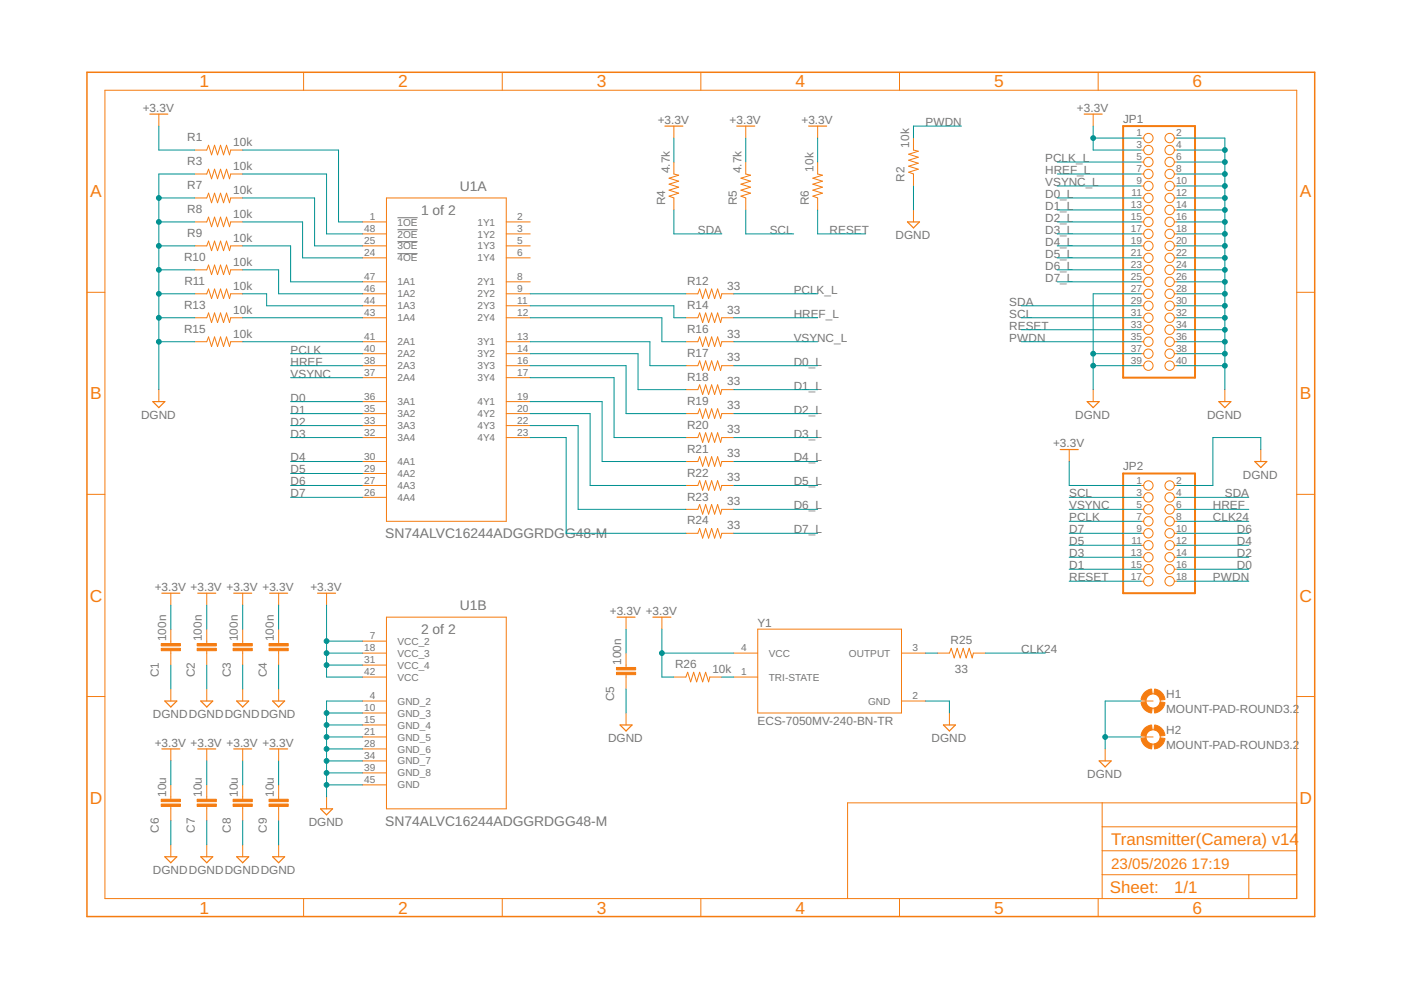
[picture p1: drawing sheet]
<svg xmlns="http://www.w3.org/2000/svg" width="297mm" height="210mm" viewBox="0 0 297 210" stroke-linecap="round" stroke-linejoin="round" font-family="sans-serif">
<path d="M84.3 46.2h4.2M84.3 48.7h4.2M84.3 51.2h4.2M84.3 53.8h4.2" fill="none" stroke="#757575" stroke-width=".21"/>
<g fill="none" stroke="#f57c10" stroke-width=".25">
<path d="M31.8 24.2h3.8M141 26.7h3.8M156.2 26.7h3.8M171.4 26.7h3.9M229.9 24.2h3.8M192.4 47.1h2.5l-1.2 1.2zM32.4 85.2h2.5l-1.2 1.2zM224.8 95.3h3.8M230.5 85.2h2.5l-1.2 1.2zM258.4 85.2h2.6l-1.3 1.2zM266 97.9h2.6l-1.3 1.2zM34.3 125.8h3.8"/>
<path d="M41.9 125.8h3.8M49.6 125.8h3.8M57.2 125.8h3.8M67.3 125.8h3.8M130.8 130.9h3.8M138.4 130.9h3.8M34.3 158.8h3.8M34.9 148.6h2.6l-1.3 1.3zM41.9 158.8h3.8M42.6 148.6h2.5l-1.3 1.3zM49.6 158.8h3.8M50.2 148.6h2.5l-1.2 1.3z"/>
<path d="M57.2 158.8h3.8M57.8 148.6h2.5l-1.2 1.3zM131.5 153.7h2.5l-1.3 1.3zM200 153.7h2.6l-1.3 1.3zM68 171.5h2.5l-1.3 1.3zM233 161.3h2.6l-1.3 1.3zM34.9 181.7h2.6l-1.3 1.2zM42.6 181.7h2.5l-1.3 1.2zM50.2 181.7h2.5l-1.2 1.2zM57.8 181.7h2.5l-1.2 1.2z"/>
</g>
<g fill="none" stroke="#f57c10" stroke-width=".21">
<path d="M22.2 19.1h252.7v171.4h-252.7zM64.4 15.3v3.8M106.5 15.3v3.8M148.6 15.3v3.8M190.7 15.3v3.8M232.8 15.3v3.8M33.7 24.2v2.5M41.3 36.9h2.5l.4-1 .7 2 .6-2 .6 2 .7-2 .6 2 .6-2 .7 2 .2-1h2.6M41.3 31.8h2.5l.4-1 .7 2 .6-2 .6 2 .7-2 .6 2 .6-2 .7 2 .2-1h2.6M142.9 34.4v2.5l1 .2-2 .7 2 .6-2 .7 2 .6-2 .6 2 .7-2 .6 1 .4v2.5M142.9 26.7v2.6M158.1 34.4v2.5l1 .2-2 .7 2 .6-2 .7 2 .6-2 .6 2 .7-2 .6 1 .4v2.5"/>
<path d="M158.1 26.7v2.6M173.4 34.4v2.5l1 .2-2.1 .7 2.1 .6-2.1 .7 2.1 .6-2.1 .6 2.1 .7-2.1 .6 1.1 .4v2.5M173.4 26.7v2.6M193.7 29.3v2.5l1 .3-2 .6 2 .6-2 .7 2 .6-2 .6 2 .7-2 .6 1 .4v2.5M231.8 24.2v2.5M241.9 36.9h.6M241.9 31.8h.6M241.9 29.3h.6M241.9 34.4h.6M241.9 39.4h.6M249 36.9h.6M249 31.8h.6"/>
<path d="M249 29.3h.6M249 34.4h.6M249 39.4h.6M41.3 42h2.5l.4-1 .7 2 .6-2 .6 2 .7-2 .6 2 .6-2 .7 2 .2-1h2.6M41.3 47.1h2.5l.4-1.1 .7 2.1 .6-2.1 .6 2.1 .7-2.1 .6 2.1 .6-2.1 .7 2.1 .2-1h2.6M41.3 52.1h2.5l.4-1 .7 2 .6-2 .6 2 .7-2 .6 2 .6-2 .7 2 .2-1h2.6M41.3 57.2h2.5l.4-1 .7 2 .6-2 .6 2 .7-2 .6 2 .6-2 .7 2 .2-1h2.6M76.9 47.1h5M76.9 52.1h5M76.9 49.6h5M76.9 54.7h5M76.9 59.8h5"/>
<path d="M81.9 42h25.4v68.5h-25.4zM107.3 47.1h5.1M107.3 52.1h5.1M107.3 49.6h5.1M107.3 54.7h5.1M107.3 59.8h5.1M193.7 44.5v2.6M241.9 42h.6M241.9 47.1h.6M241.9 52.1h.6M241.9 57.2h.6M241.9 49.6h.6"/>
<path d="M241.9 54.7h.6M241.9 59.8h.6M241.9 44.5h.6M249 42h.6M249 47.1h.6M249 52.1h.6M249 57.2h.6M249 49.6h.6M249 54.7h.6M249 59.8h.6M249 44.5h.6M18.4 62h3.8"/>
<path d="M41.3 62.3h2.5l.4-1 .7 2 .6-2 .6 2 .7-2 .6 2 .6-2 .7 2 .2-1h2.6M41.3 67.4h2.5l.4-1 .7 2 .6-2 .6 2 .7-2 .6 2 .6-2 .7 2 .2-1h2.6M41.3 72.5h2.5l.4-1.1 .7 2.1 .6-2.1 .6 2.1 .7-2.1 .6 2.1 .6-2.1 .7 2.1 .2-1h2.6M76.9 62.3h5M76.9 67.4h5M76.9 64.8h5M76.9 72.5h5M76.9 75h5M76.9 77.5h5M107.3 62.3h5.1M107.3 67.4h5.1M107.3 64.8h5.1"/>
<path d="M107.3 72.5h5.1M107.3 75h5.1M107.3 77.5h5.1M145.4 62.3h2.6l.3-1 .7 2 .6-2 .6 2 .7-2 .6 2 .6-2 .7 2 .2-1h2.6M145.4 67.4h2.6l.3-1 .7 2 .6-2 .6 2 .7-2 .6 2 .6-2 .7 2 .2-1h2.6M145.4 72.5h2.6l.3-1.1 .7 2.1 .6-2.1 .6 2.1 .7-2.1 .6 2.1 .6-2.1 .7 2.1 .2-1h2.6M145.4 77.5h2.6l.3-1 .7 2 .6-2 .6 2 .7-2 .6 2 .6-2 .7 2 .2-1h2.6M241.9 62.3h.6M241.9 67.4h.6M241.9 64.8h.6M241.9 72.5h.6M241.9 75h.6"/>
<path d="M241.9 77.5h.6M241.9 69.9h.6M249 62.3h.6M249 67.4h.6M249 64.8h.6M249 72.5h.6M249 75h.6M249 77.5h.6M249 69.9h.6M274.9 62h3.8M33.7 82.6v2.6M76.9 80.1h5"/>
<path d="M76.9 85.2h5M76.9 87.7h5M76.9 90.2h5M76.9 92.8h5M76.9 97.9h5M107.3 80.1h5.1M107.3 85.2h5.1M107.3 87.7h5.1M107.3 90.2h5.1M107.3 92.8h5.1M145.4 87.7h2.6l.3-1 .7 2 .6-2 .6 2 .7-2 .6 2 .6-2 .7 2 .2-1h2.6M145.4 92.8h2.6l.3-1 .7 2 .6-2 .6 2 .7-2 .6 2 .6-2 .7 2 .2-1h2.6"/>
<path d="M145.4 97.9h2.6l.3-1.1 .7 2.1 .6-2.1 .6 2.1 .7-2.1 .6 2.1 .6-2.1 .7 2.1 .2-1h2.6M145.4 82.6h2.6l.3-1 .7 2 .6-2 .6 2 .7-2 .6 2 .6-2 .7 2 .2-1h2.6M226.7 95.3v2.6M231.8 82.6v2.6M259.7 82.6v2.6M267.3 95.3v2.6M18.4 104.8h3.8M76.9 100.4h5M76.9 102.9h5M76.9 105.5h5M145.4 102.9h2.6l.3-1 .7 2 .6-2 .6 2 .7-2 .6 2 .6-2 .7 2 .2-1h2.6M145.4 108h2.6l.3-1 .7 2 .6-2 .6 2 .7-2 .6 2 .6-2 .7 2 .2-1h2.6"/>
<path d="M145.4 113.1h2.6l.3-1 .7 2 .6-2 .6 2 .7-2 .6 2 .6-2 .7 2 .2-1h2.6M241.9 102.9h.6M241.9 105.5h.6M241.9 110.5h.6M241.9 108h.6M241.9 113.1h.6M241.9 115.6h.6M241.9 118.2h.6M249 102.9h.6M249 105.5h.6M249 110.5h.6M249 108h.6"/>
<path d="M249 113.1h.6M249 115.6h.6M249 118.2h.6M274.9 104.8h3.8M36.2 125.8v2.5M36.2 133.4v3M36.2 138v3M43.8 125.8v2.5M43.8 133.4v3M43.8 138v3M51.5 125.8v2.5M51.5 133.4v3"/>
<path d="M51.5 138v3M59.1 125.8v2.5M59.1 133.4v3M59.1 138v3M69.2 125.8v2.5M76.9 135.9h5M76.9 138.5h5M81.9 130.9h25.4v40.6h-25.4zM132.7 130.9v2.5M132.7 138.5v3M140.3 130.9v2.5M155.6 138.5h5.1"/>
<path d="M160.7 133.4h30.4v17.8h-30.4zM191.1 138.5h5.1M198.8 138.5h2.5l.4-1 .6 2 .6-2 .7 2 .6-2 .7 2 .6-2 .6 2 .3-1h2.5M241.9 120.7h.6M241.9 123.2h.6M249 120.7h.6M249 123.2h.6M18.4 147.7h3.8M36.2 146.1v2.5M36.2 158.8v2.5M43.8 146.1v2.5M43.8 158.8v2.5"/>
<path d="M51.5 146.1v2.5M51.5 158.8v2.5M59.1 146.1v2.5M59.1 158.8v2.5M76.9 141h5M76.9 143.6h5M76.9 148.6h5M76.9 151.2h5M76.9 153.7h5M76.9 156.3h5M76.9 158.8h5M132.7 143v3.1"/>
<path d="M132.7 151.2v2.5M142.9 143.6h2.5l.4-1.1 .6 2.1 .7-2.1 .6 2.1 .6-2.1 .7 2.1 .6-2.1 .6 2.1 .3-1h2.5M155.6 143.6h5.1M191.1 148.6h5.1M201.3 151.2v2.5M234.3 158.8v2.5M241.9 148.6h2.6M241.9 156.3h2.6M274.9 147.7h3.8M36.2 166.4v3.1M36.2 171v3M36.2 179.1v2.6"/>
<path d="M43.8 166.4v3.1M43.8 171v3M43.8 179.1v2.6M51.5 166.4v3.1M51.5 171v3M51.5 179.1v2.6M59.1 166.4v3.1M59.1 171v3M59.1 179.1v2.6M69.2 169v2.5M76.9 161.3h5M76.9 163.9h5"/>
<path d="M76.9 166.4h5M233.7 170.2v20.3M233.7 175.3h41.2M274.9 170.2h-95.2v20.3M64.4 190.5v3.8M106.5 190.5v3.8M148.6 190.5v3.8M190.7 190.5v3.8M232.8 190.5v3.8M233.7 185.5h41.2M233.7 180.4h41.2M264.8 185.5v5"/>
<circle cx="243.5" cy="34.4" r=".99"/>
<circle cx="243.5" cy="36.9" r=".99"/>
<circle cx="243.5" cy="39.4" r=".99"/>
<circle cx="243.5" cy="31.8" r=".99"/>
<circle cx="243.5" cy="29.3" r=".99"/>
<circle cx="248" cy="29.3" r=".99"/>
<circle cx="248" cy="34.4" r=".99"/>
<circle cx="248" cy="36.9" r=".99"/>
<circle cx="248" cy="39.4" r=".99"/>
<circle cx="248" cy="31.8" r=".99"/>
<circle cx="243.5" cy="42" r=".99"/>
<circle cx="243.5" cy="52.1" r=".99"/>
<circle cx="243.5" cy="44.5" r=".99"/>
<circle cx="243.5" cy="47.1" r=".99"/>
<circle cx="243.5" cy="49.6" r=".99"/>
<circle cx="243.5" cy="57.2" r=".99"/>
<circle cx="243.5" cy="59.8" r=".99"/>
<circle cx="243.5" cy="54.7" r=".99"/>
<circle cx="248" cy="42" r=".99"/>
<circle cx="248" cy="49.6" r=".99"/>
<circle cx="248" cy="57.2" r=".99"/>
<circle cx="248" cy="52.1" r=".99"/>
<circle cx="248" cy="54.7" r=".99"/>
<circle cx="248" cy="59.8" r=".99"/>
<circle cx="248" cy="44.5" r=".99"/>
<circle cx="248" cy="47.1" r=".99"/>
<circle cx="243.5" cy="62.3" r=".99"/>
<circle cx="243.5" cy="64.8" r=".99"/>
<circle cx="243.5" cy="67.4" r=".99"/>
<circle cx="243.5" cy="72.5" r=".99"/>
<circle cx="243.5" cy="77.5" r=".99"/>
<circle cx="243.5" cy="69.9" r=".99"/>
<circle cx="243.5" cy="75" r=".99"/>
<circle cx="248" cy="69.9" r=".99"/>
<circle cx="248" cy="77.5" r=".99"/>
<circle cx="248" cy="62.3" r=".99"/>
<circle cx="248" cy="64.8" r=".99"/>
<circle cx="248" cy="67.4" r=".99"/>
<circle cx="248" cy="75" r=".99"/>
<circle cx="248" cy="72.5" r=".99"/>
<circle cx="243.5" cy="118.2" r=".99"/>
<circle cx="243.5" cy="105.5" r=".99"/>
<circle cx="243.5" cy="110.5" r=".99"/>
<circle cx="243.5" cy="113.1" r=".99"/>
<circle cx="243.5" cy="102.9" r=".99"/>
<circle cx="243.5" cy="108" r=".99"/>
<circle cx="243.5" cy="115.6" r=".99"/>
<circle cx="248" cy="102.9" r=".99"/>
<circle cx="248" cy="105.5" r=".99"/>
<circle cx="248" cy="108" r=".99"/>
<circle cx="248" cy="110.5" r=".99"/>
<circle cx="248" cy="113.1" r=".99"/>
<circle cx="248" cy="115.6" r=".99"/>
<circle cx="248" cy="118.2" r=".99"/>
<circle cx="243.5" cy="120.7" r=".99"/>
<circle cx="243.5" cy="123.2" r=".99"/>
<circle cx="248" cy="123.2" r=".99"/>
<circle cx="248" cy="120.7" r=".99"/>
<circle cx="244.5" cy="156.3" r="1.52"/>
<circle cx="244.5" cy="148.6" r="1.52"/>
</g>
<path d="M18.4 15.3h260.3v179h-260.3z" fill="none" stroke="#f57c10" stroke-width=".32"/>
<g fill="#f57c10" stroke="#f57c10" stroke-width=".21">
<path d="M34.2 137.5h4v.5h-4z"/>
<path d="M34.2 136.4h4v.5h-4z"/>
<path d="M41.8 137.5h4.1v.5h-4.1z"/>
<path d="M41.8 136.4h4.1v.5h-4.1z"/>
<path d="M49.4 137.5h4.1v.5h-4.1z"/>
<path d="M49.4 136.4h4.1v.5h-4.1z"/>
<path d="M57 137.5h4.1v.5h-4.1z"/>
<path d="M57 136.4h4.1v.5h-4.1z"/>
<path d="M34.2 170.5h4v.5h-4z"/>
<path d="M34.2 169.5h4v.5h-4z"/>
<path d="M41.8 170.5h4.1v.5h-4.1z"/>
<path d="M41.8 169.5h4.1v.5h-4.1z"/>
<path d="M49.4 170.5h4.1v.5h-4.1z"/>
<path d="M49.4 169.5h4.1v.5h-4.1z"/>
<path d="M57 170.5h4.1v.5h-4.1z"/>
<path d="M57 169.5h4.1v.5h-4.1z"/>
<path d="M130.7 142.5h4.1v.5h-4.1z"/>
<path d="M130.7 141.5h4.1v.5h-4.1z"/>
</g>
<path d="M238.1 26.7h15.3v53.4h-15.3zM238.1 100.4h15.3v25.4h-15.3z" fill="none" stroke="#f57c10" stroke-width=".42"/>
<g fill="#f57c10" stroke="#f57c10" stroke-width=".21">
<path d="M244.8 146.1a2.54 2.54 0 0 1 2.2 2.2l-1 .1-.4-.8-.9-.5z" fill-rule="evenodd"/>
<path d="M242.5 147l.7-.6 1-.3 .1 1-.9 .5-.5 .8-1-.1z" fill-rule="evenodd"/>
<path d="M241.9 148.9l1-.1 .5 .9 .9 .5-.1 1a2.53 2.53 0 0 1-2.3-2.3z" fill-rule="evenodd"/>
<path d="M244.7 150.2l.9-.5 .4-.9 1 .1a2.53 2.53 0 0 1-2.2 2.3z" fill-rule="evenodd"/>
<path d="M244.8 153.7a2.48 2.48 0 0 1 2.2 2.2l-1 .2-.2-.7a1.4 1.4 0 0 0-1.1-.7z" fill-rule="evenodd"/>
<path d="M242.8 154.3l1.4-.6 .1 1-.9 .5-.5 .9-1-.2 .4-1z" fill-rule="evenodd"/>
<path d="M241.9 156.6l1-.2 .5 .9 .9 .5-.1 1a2.53 2.53 0 0 1-2.3-2.2z" fill-rule="evenodd"/>
<path d="M244.7 157.8l.9-.5 .4-.9 1 .2a2.53 2.53 0 0 1-2.2 2.2z" fill-rule="evenodd"/>
</g>
<g fill="none" stroke="#009292" stroke-width=".21">
<path d="M33.7 26.7v5.1h7.6M41.3 36.9h-7.6v45.7M51.5 36.9h17.7v12.7h7.7M51.5 31.8h20.3v15.3h5.1M142.9 29.3v5.1M158.1 29.3v5.1M173.4 29.3v5.1M193.7 39.4v5.1M203.8 26.7h-10.1v2.6M224.2 36.9h17.7M224.2 34.4h17.7M224.2 39.4h17.7"/>
<path d="M231.8 26.7v5.1h10.1M231.8 29.3h10.1M249.6 31.8h10.1M249.6 29.3h10.1v53.3M249.6 36.9h10.1M249.6 34.4h10.1M249.6 39.4h10.1M33.7 47.1h7.6M33.7 52.1h7.6M33.7 57.2h7.6M33.7 42h7.6M51.5 57.2h7.6v5.1h17.8"/>
<path d="M51.5 47.1h12.7v7.6h12.7M51.5 52.1h10.1v7.7h15.3M51.5 42h15.2v10.1h10.2M142.9 44.5v5.1h10.1M158.1 44.5v5.1h10.2M173.4 44.5v5.1h10.1M224.2 47.1h17.7M224.2 52.1h17.7M224.2 57.2h17.7M224.2 42h17.7M224.2 44.5h17.7M224.2 49.6h17.7"/>
<path d="M224.2 54.7h17.7M224.2 59.8h17.7M249.6 47.1h10.1M249.6 52.1h10.1M249.6 57.2h10.1M249.6 42h10.1M249.6 44.5h10.1M249.6 49.6h10.1M249.6 54.7h10.1M249.6 59.8h10.1M33.7 62.3h7.6M33.7 67.4h7.6"/>
<path d="M33.7 72.5h7.6M51.5 62.3h5v2.5h20.4M51.5 67.4h25.4M51.5 72.5h25.4M61.6 75h15.3M61.6 77.5h15.3M112.4 77.5h20.3v10.2h12.7M112.4 67.4h27.9v5.1h5.1M112.4 64.8h30.5v2.6h2.5M112.4 62.3h33M112.4 72.5h25.4v5h7.6M112.4 75h22.9v7.6h10.1"/>
<path d="M155.6 62.3h17.8M155.6 67.4h17.8M155.6 72.5h17.8M155.6 77.5h17.8M216.5 67.4h25.4M216.5 72.5h25.4M216.5 64.8h25.4M216.5 69.9h25.4M231.8 75h10.1M231.8 77.5h10.1M241.9 62.3h-10.1v20.3M249.6 62.3h10.1"/>
<path d="M249.6 67.4h10.1M249.6 72.5h10.1M249.6 75h10.1M249.6 77.5h10.1M249.6 64.8h10.1M249.6 69.9h10.1M61.6 92.8h15.3M61.6 85.2h15.3M61.6 87.7h15.3M61.6 90.2h15.3M61.6 97.9h15.3M61.6 80.1h15.3"/>
<path d="M112.4 87.7h12.7v15.2h20.3M112.4 92.8h7.6v20.3h25.4M112.4 80.1h17.8v12.7h15.2M112.4 85.2h15.3v12.7h17.7M112.4 90.2h10.2v17.8h22.8M155.6 92.8h17.8M155.6 87.7h17.8M155.6 97.9h17.8M155.6 82.6h17.8M226.7 97.9v5h15.2M267.3 95.3v-2.5h-10.1v10.1h-7.6M61.6 102.9h15.3"/>
<path d="M61.6 100.4h15.3M61.6 105.5h15.3M155.6 102.9h17.8M155.6 113.1h17.8M155.6 108h17.8M226.7 118.2h15.2M226.7 115.6h15.2M226.7 113.1h15.2M226.7 105.5h15.2M226.7 110.5h15.2M226.7 108h15.2M249.6 118.2h15.2"/>
<path d="M249.6 115.6h15.2M249.6 113.1h15.2M249.6 105.5h15.2M249.6 110.5h15.2M249.6 108h15.2M36.2 128.3v5.1M43.8 128.3v5.1M51.5 128.3v5.1M59.1 128.3v5.1M69.2 128.3v15.3h7.7M69.2 138.5h7.7M69.2 135.9h7.7"/>
<path d="M132.7 133.4v5.1M140.3 133.4v10.2h2.6M140.3 138.5h15.3M196.2 138.5h2.6M208.9 138.5h12.7M226.7 120.7h15.2M226.7 123.2h15.2M249.6 120.7h15.2M249.6 123.2h15.2M36.2 141v5.1M43.8 141v5.1M51.5 141v5.1"/>
<path d="M59.1 141v5.1M69.2 141h7.7M69.2 151.2h7.7M69.2 153.7h7.7M69.2 156.3h7.7M69.2 158.8h7.7M76.9 148.6h-7.7v20.4M132.7 146.1v5.1M153 143.6h2.6M196.2 148.6h5.1v2.6M234.3 156.3h7.6M241.9 148.6h-7.6v10.2"/>
<path d="M36.2 161.3v5.1M36.2 174v5.1M43.8 161.3v5.1M43.8 174v5.1M51.5 161.3v5.1M51.5 174v5.1M59.1 161.3v5.1M59.1 174v5.1M69.2 166.4h7.7M69.2 161.3h7.7M69.2 163.9h7.7"/>
</g>
<g fill="#009292" stroke="#009292" stroke-width=".21">
<circle cx="69.2" cy="141" r=".51"/>
<circle cx="69.2" cy="138.5" r=".51"/>
<circle cx="69.2" cy="135.9" r=".51"/>
<circle cx="140.3" cy="138.5" r=".51"/>
<circle cx="231.8" cy="29.3" r=".51"/>
<circle cx="69.2" cy="166.4" r=".51"/>
<circle cx="69.2" cy="151.2" r=".51"/>
<circle cx="69.2" cy="153.7" r=".51"/>
<circle cx="69.2" cy="156.3" r=".51"/>
<circle cx="69.2" cy="158.8" r=".51"/>
<circle cx="69.2" cy="161.3" r=".51"/>
<circle cx="69.2" cy="163.9" r=".51"/>
<circle cx="33.7" cy="47.1" r=".51"/>
<circle cx="33.7" cy="52.1" r=".51"/>
<circle cx="33.7" cy="57.2" r=".51"/>
<circle cx="33.7" cy="62.3" r=".51"/>
<circle cx="33.7" cy="67.4" r=".51"/>
<circle cx="33.7" cy="42" r=".51"/>
<circle cx="33.7" cy="72.5" r=".51"/>
<circle cx="231.8" cy="77.5" r=".51"/>
<circle cx="231.8" cy="75" r=".51"/>
<circle cx="259.7" cy="31.8" r=".51"/>
<circle cx="259.7" cy="34.4" r=".51"/>
<circle cx="259.7" cy="36.9" r=".51"/>
<circle cx="259.7" cy="39.4" r=".51"/>
<circle cx="259.7" cy="42" r=".51"/>
<circle cx="259.7" cy="44.5" r=".51"/>
<circle cx="259.7" cy="47.1" r=".51"/>
<circle cx="259.7" cy="49.6" r=".51"/>
<circle cx="259.7" cy="52.1" r=".51"/>
<circle cx="259.7" cy="54.7" r=".51"/>
<circle cx="259.7" cy="57.2" r=".51"/>
<circle cx="259.7" cy="59.8" r=".51"/>
<circle cx="259.7" cy="62.3" r=".51"/>
<circle cx="259.7" cy="64.8" r=".51"/>
<circle cx="259.7" cy="67.4" r=".51"/>
<circle cx="259.7" cy="69.9" r=".51"/>
<circle cx="259.7" cy="72.5" r=".51"/>
<circle cx="259.7" cy="75" r=".51"/>
<circle cx="259.7" cy="77.5" r=".51"/>
<circle cx="234.3" cy="156.3" r=".51"/>
</g>
<g font-size="3.7" fill="#f57c10">
<text x="42.3" y="18.5">1</text>
<text x="84.4" y="18.5">2</text>
<text x="126.5" y="18.5">3</text>
<text x="168.6" y="18.5">4</text>
<text x="210.8" y="18.5">5</text>
<text x="252.9" y="18.5">6</text>
<text x="19.1" y="41.8">A</text>
<text x="275.6" y="41.8">A</text>
<text x="19.1" y="84.7">B</text>
<text x="275.6" y="84.7">B</text>
<text x="19" y="127.5">C</text>
<text x="275.5" y="127.5">C</text>
<text x="19" y="170.4">D</text>
<text x="275.5" y="170.4">D</text>
<text x="42.3" y="193.7">1</text>
<text x="84.4" y="193.7">2</text>
<text x="126.5" y="193.7">3</text>
<text x="168.6" y="193.7">4</text>
<text x="210.8" y="193.7">5</text>
<text x="252.9" y="193.7">6</text>
</g>
<g font-size="3.6" fill="#f57c10">
<text x="235.6" y="179.1">Transmitter(Camera) v14</text>
<text x="235.3" y="189.4">Sheet:</text>
<text x="248.9" y="189.3">1/1</text>
</g>
<g font-size="3.2" fill="#f57c10">
<text x="235.6" y="184.2">23/05/2026</text>
<text x="252.6" y="184.2">17:19</text>
</g>
<g font-size="2.9" fill="#757575">
<text x="97.5" y="40.5">U1A</text>
<text x="89.3" y="45.6">1 of 2</text>
<text x="81.7" y="114.1">SN74ALVC16244ADGGRDGG48-M</text>
<text x="97.5" y="129.4">U1B</text>
<text x="89.3" y="134.4">2 of 2</text>
<text x="81.7" y="175.1">SN74ALVC16244ADGGRDGG48-M</text>
</g>
<g font-size="2.5" fill="#757575">
<text x="30.3" y="23.7">+3.3V</text>
<text x="228.3" y="23.7">+3.3V</text>
<text x="39.7" y="29.9">R1</text>
<text x="139.5" y="26.2">+3.3V</text>
<text x="154.7" y="26.2">+3.3V</text>
<text x="169.9" y="26.2">+3.3V</text>
<text x="196.2" y="26.7">PWDN</text>
<text x="238.1" y="26.1">JP1</text>
<text x="39.7" y="35">R3</text>
<text x="49.4" y="30.9">10k</text>
<text x="192.8" y="31.3" transform="rotate(-90 192.8 31.3)">10k</text>
<text x="221.6" y="34.4">PCLK_L</text>
<text x="39.7" y="40.1">R7</text>
<text x="49.4" y="36">10k</text>
<text x="49.4" y="41.1">10k</text>
<text x="142" y="36.7" transform="rotate(-90 142 36.7)">4.7k</text>
<text x="157.2" y="36.7" transform="rotate(-90 157.2 36.7)">4.7k</text>
<text x="172.5" y="36.4" transform="rotate(-90 172.5 36.4)">10k</text>
<text x="191.8" y="38.5" transform="rotate(-90 191.8 38.5)">R2</text>
<text x="221.6" y="36.9">HREF_L</text>
<text x="221.6" y="39.4">VSYNC_L</text>
<text x="221.6" y="42">D0_L</text>
<text x="39.7" y="45.2">R8</text>
<text x="49.4" y="46.2">10k</text>
<text x="141" y="43.6" transform="rotate(-90 141 43.6)">R4</text>
<text x="156.2" y="43.6" transform="rotate(-90 156.2 43.6)">R5</text>
<text x="171.5" y="43.6" transform="rotate(-90 171.5 43.6)">R6</text>
<text x="221.6" y="47.1">D2_L</text>
<text x="221.6" y="44.5">D1_L</text>
<text x="39.7" y="50.3">R9</text>
<text x="49.4" y="51.2">10k</text>
<text x="148" y="49.6">SDA</text>
<text x="163.2" y="49.6">SCL</text>
<text x="175.9" y="49.6">RESET</text>
<text x="189.9" y="50.7">DGND</text>
<text x="221.6" y="49.6">D3_L</text>
<text x="221.6" y="52.1">D4_L</text>
<text x="39" y="55.3">R10</text>
<text x="49.4" y="56.3">10k</text>
<text x="221.6" y="54.7">D5_L</text>
<text x="221.6" y="57.2">D6_L</text>
<text x="221.6" y="59.8">D7_L</text>
<text x="39" y="65.5">R13</text>
<text x="39.1" y="60.4">R11</text>
<text x="49.4" y="61.4">10k</text>
<text x="145.7" y="60.4">R12</text>
<text x="145.7" y="65.5">R14</text>
<text x="154.2" y="61.4">33</text>
<text x="168.3" y="62.3">PCLK_L</text>
<text x="214" y="64.8">SDA</text>
<text x="39" y="70.6">R15</text>
<text x="49.4" y="66.5">10k</text>
<text x="49.4" y="71.6">10k</text>
<text x="145.7" y="70.6">R16</text>
<text x="154.2" y="66.5">33</text>
<text x="154.2" y="71.6">33</text>
<text x="168.3" y="67.4">HREF_L</text>
<text x="214" y="69.9">RESET</text>
<text x="214" y="67.4">SCL</text>
<text x="61.6" y="75">PCLK</text>
<text x="61.6" y="77.5">HREF</text>
<text x="145.7" y="75.7">R17</text>
<text x="154.2" y="76.6">33</text>
<text x="168.3" y="72.5">VSYNC_L</text>
<text x="168.3" y="77.5">D0_L</text>
<text x="214" y="72.5">PWDN</text>
<text x="61.6" y="80.1">VSYNC</text>
<text x="145.7" y="80.7">R18</text>
<text x="154.2" y="81.7">33</text>
<text x="168.3" y="82.6">D1_L</text>
<text x="29.9" y="88.8">DGND</text>
<text x="61.6" y="85.1">D0</text>
<text x="61.6" y="87.7">D1</text>
<text x="145.7" y="85.8">R19</text>
<text x="154.2" y="86.8">33</text>
<text x="168.3" y="87.7">D2_L</text>
<text x="228" y="88.8">DGND</text>
<text x="255.9" y="88.8">DGND</text>
<text x="61.6" y="90.2">D2</text>
<text x="61.6" y="92.8">D3</text>
<text x="145.7" y="90.9">R20</text>
<text x="145.7" y="96">R21</text>
<text x="154.2" y="91.9">33</text>
<text x="168.3" y="92.8">D3_L</text>
<text x="223.3" y="94.8">+3.3V</text>
<text x="61.6" y="97.8">D4</text>
<text x="61.6" y="100.4">D5</text>
<text x="145.7" y="101">R22</text>
<text x="154.2" y="97">33</text>
<text x="168.3" y="97.8">D4_L</text>
<text x="238.1" y="99.7">JP2</text>
<text x="263.5" y="101.5">DGND</text>
<text x="61.6" y="102.9">D6</text>
<text x="61.6" y="105.5">D7</text>
<text x="145.7" y="106.1">R23</text>
<text x="154.2" y="102">33</text>
<text x="154.2" y="107.1">33</text>
<text x="168.3" y="102.9">D5_L</text>
<text x="226.7" y="105.5">SCL</text>
<text x="259.7" y="105.5">SDA</text>
<text x="145.7" y="111.2">R24</text>
<text x="154.2" y="112.2">33</text>
<text x="168.3" y="108">D6_L</text>
<text x="168.3" y="113.1">D7_L</text>
<text x="226.7" y="113.1">D7</text>
<text x="226.7" y="110.5">PCLK</text>
<text x="226.7" y="108">VSYNC</text>
<text x="257.2" y="108">HREF</text>
<text x="257.2" y="110.5">CLK24</text>
<text x="262.2" y="113.1">D6</text>
<text x="226.7" y="118.2">D3</text>
<text x="226.7" y="115.6">D5</text>
<text x="262.2" y="118.2">D2</text>
<text x="262.2" y="115.6">D4</text>
<text x="32.8" y="125.3">+3.3V +3.3V +3.3V +3.3V</text>
<text x="65.8" y="125.3">+3.3V</text>
<text x="226.7" y="120.7">D1</text>
<text x="226.7" y="123.2">RESET</text>
<text x="257.2" y="123.2">PWDN</text>
<text x="262.2" y="120.7">D0</text>
<text x="129.3" y="130.3">+3.3V +3.3V</text>
<text x="35.2" y="135.9" transform="rotate(-90 35.2 135.9)">100n</text>
<text x="42.8" y="135.9" transform="rotate(-90 42.8 135.9)">100n</text>
<text x="50.4" y="135.9" transform="rotate(-90 50.4 135.9)">100n</text>
<text x="58.1" y="135.9" transform="rotate(-90 58.1 135.9)">100n</text>
<text x="160.6" y="132.9">Y1</text>
<text x="201.5" y="136.6">R25</text>
<text x="33.7" y="143.6" transform="rotate(-90 33.7 143.6)">C1</text>
<text x="41.3" y="143.6" transform="rotate(-90 41.3 143.6)">C2</text>
<text x="48.9" y="143.6" transform="rotate(-90 48.9 143.6)">C3</text>
<text x="56.5" y="143.6" transform="rotate(-90 56.5 143.6)">C4</text>
<text x="131.7" y="141" transform="rotate(-90 131.7 141)">100n</text>
<text x="143.1" y="141.7">R26</text>
<text x="151" y="142.7">10k</text>
<text x="202.4" y="142.7">33</text>
<text x="216.5" y="138.5">CLK24</text>
<text x="130.2" y="148.6" transform="rotate(-90 130.2 148.6)">C5</text>
<text x="247.3" y="148">H1</text>
<text x="32.4" y="152.3">DGNDDGNDDGNDDGND</text>
<text x="160.6" y="153.8">ECS-7050MV-240-BN-TR</text>
<text x="247.3" y="151.1">MOUNT-PAD-ROUND3.2</text>
<text x="247.3" y="155.7">H2</text>
<text x="32.8" y="158.3">+3.3V +3.3V +3.3V +3.3V</text>
<text x="128.9" y="157.4">DGND</text>
<text x="197.5" y="157.4">DGND</text>
<text x="247.3" y="158.7">MOUNT-PAD-ROUND3.2</text>
<text x="230.5" y="165">DGND</text>
<text x="35.2" y="168.9" transform="rotate(-90 35.2 168.9)">10u</text>
<text x="42.8" y="168.9" transform="rotate(-90 42.8 168.9)">10u</text>
<text x="50.4" y="168.9" transform="rotate(-90 50.4 168.9)">10u</text>
<text x="58.1" y="168.9" transform="rotate(-90 58.1 168.9)">10u</text>
<text x="33.7" y="176.6" transform="rotate(-90 33.7 176.6)">C6</text>
<text x="41.3" y="176.6" transform="rotate(-90 41.3 176.6)">C7</text>
<text x="48.9" y="176.6" transform="rotate(-90 48.9 176.6)">C8</text>
<text x="56.5" y="176.6" transform="rotate(-90 56.5 176.6)">C9</text>
<text x="65.4" y="175.2">DGND</text>
<text x="32.4" y="185.3">DGNDDGNDDGNDDGND</text>
</g>
<g font-size="2.1" fill="#757575">
<text x="240.9" y="28.9">1</text>
<text x="249.3" y="28.9">2</text>
<text x="240.9" y="31.5">3</text>
<text x="240.9" y="34">5</text>
<text x="249.3" y="31.5">4</text>
<text x="249.3" y="34">6</text>
<text x="239.9" y="41.6">11</text>
<text x="240.9" y="36.5">7</text>
<text x="240.9" y="39.1">9</text>
<text x="249.3" y="36.5">8</text>
<text x="249.3" y="39.1">10</text>
<text x="249.3" y="41.6">12</text>
<text x="78.4" y="46.7">1</text>
<text x="84.3" y="47.8">1OE</text>
<text x="101.2" y="47.8">1Y1</text>
<text x="109.7" y="46.7">2</text>
<text x="239.8" y="44.2">13</text>
<text x="239.8" y="46.7">15</text>
<text x="249.3" y="44.2">14</text>
<text x="249.3" y="46.7">16</text>
<text x="77.2" y="49.2">48</text>
<text x="77.2" y="51.8">25</text>
<text x="84.3" y="50.4">2OE</text>
<text x="84.3" y="52.9">3OE</text>
<text x="101.2" y="50.4">1Y2</text>
<text x="101.2" y="52.9">1Y3</text>
<text x="109.7" y="49.2">3</text>
<text x="109.7" y="51.8">5</text>
<text x="239.8" y="49.2">17</text>
<text x="239.8" y="51.8">19</text>
<text x="249.3" y="49.2">18</text>
<text x="249.3" y="51.8">20</text>
<text x="77.2" y="54.3">24</text>
<text x="77.2" y="59.4">47</text>
<text x="84.3" y="55.4">4OE</text>
<text x="101.2" y="55.4">1Y4</text>
<text x="109.7" y="54.3">6</text>
<text x="109.7" y="59.4">8</text>
<text x="239.8" y="54.3">21</text>
<text x="239.8" y="56.9">23</text>
<text x="239.8" y="59.4">25</text>
<text x="249.3" y="54.3">22</text>
<text x="249.3" y="56.9">24</text>
<text x="249.3" y="59.4">26</text>
<text x="77.2" y="61.9">46</text>
<text x="77.2" y="64.5">44</text>
<text x="84.3" y="60.5">1A1</text>
<text x="84.3" y="63.1">1A2</text>
<text x="84.3" y="65.6">1A3</text>
<text x="101.2" y="60.5">2Y1</text>
<text x="101.2" y="63.1">2Y2</text>
<text x="101.2" y="65.6">2Y3</text>
<text x="109.7" y="61.9">9</text>
<text x="109.7" y="64.5">11</text>
<text x="239.8" y="61.9">27</text>
<text x="239.8" y="64.5">29</text>
<text x="249.3" y="61.9">28</text>
<text x="249.3" y="64.5">30</text>
<text x="77.2" y="67">43</text>
<text x="84.3" y="68.1">1A4</text>
<text x="101.2" y="68.1">2Y4</text>
<text x="109.7" y="67">12</text>
<text x="239.8" y="67">31</text>
<text x="239.8" y="69.6">33</text>
<text x="249.3" y="67">32</text>
<text x="249.3" y="69.6">34</text>
<text x="77.2" y="72.1">41</text>
<text x="77.2" y="74.6">40</text>
<text x="77.2" y="77.2">38</text>
<text x="84.3" y="73.2">2A1</text>
<text x="84.3" y="75.8">2A2</text>
<text x="101.2" y="73.2">3Y1</text>
<text x="101.2" y="75.8">3Y2</text>
<text x="109.7" y="72.1">13</text>
<text x="109.7" y="74.6">14</text>
<text x="109.7" y="77.2">16</text>
<text x="239.8" y="72.1">35</text>
<text x="239.8" y="74.6">37</text>
<text x="239.8" y="77.2">39</text>
<text x="249.3" y="72.1">36</text>
<text x="249.3" y="74.6">38</text>
<text x="249.3" y="77.2">40</text>
<text x="77.2" y="79.7">37</text>
<text x="84.3" y="78.3">2A3</text>
<text x="84.3" y="80.8">2A4</text>
<text x="101.2" y="78.3">3Y3</text>
<text x="101.2" y="80.8">3Y4</text>
<text x="109.7" y="79.7">17</text>
<text x="77.2" y="84.8">36</text>
<text x="77.2" y="87.3">35</text>
<text x="77.2" y="89.9">33</text>
<text x="84.3" y="85.9">3A1</text>
<text x="84.3" y="88.4">3A2</text>
<text x="101.2" y="85.9">4Y1</text>
<text x="101.2" y="88.4">4Y2</text>
<text x="109.7" y="84.8">19</text>
<text x="109.7" y="87.3">20</text>
<text x="109.7" y="89.9">22</text>
<text x="77.2" y="92.4">32</text>
<text x="84.3" y="91">3A3</text>
<text x="84.3" y="93.5">3A4</text>
<text x="101.2" y="91">4Y3</text>
<text x="101.2" y="93.5">4Y4</text>
<text x="109.7" y="92.4">23</text>
<text x="77.2" y="97.5">30</text>
<text x="77.2" y="100">29</text>
<text x="84.3" y="98.6">4A1</text>
<text x="84.3" y="101.1">4A2</text>
<text x="77.2" y="102.6">27</text>
<text x="77.2" y="105.1">26</text>
<text x="84.3" y="103.7">4A3</text>
<text x="84.3" y="106.2">4A4</text>
<text x="240.9" y="102.6">1</text>
<text x="240.9" y="105.1">3</text>
<text x="240.9" y="107.6">5</text>
<text x="249.3" y="102.6">2</text>
<text x="249.3" y="105.1">4</text>
<text x="249.3" y="107.6">6</text>
<text x="240.9" y="110.2">7</text>
<text x="240.9" y="112.7">9</text>
<text x="249.3" y="110.2">8</text>
<text x="249.3" y="112.7">10</text>
<text x="239.8" y="117.8">13</text>
<text x="239.9" y="115.3">11</text>
<text x="249.3" y="115.3">12</text>
<text x="249.3" y="117.8">14</text>
<text x="239.8" y="120.3">15</text>
<text x="239.8" y="122.9">17</text>
<text x="249.3" y="120.3">16</text>
<text x="249.3" y="122.9">18</text>
<text x="78.4" y="135.6">7</text>
<text x="84.3" y="136.7">VCC_2</text>
<text x="77.2" y="138.1">18</text>
<text x="77.2" y="140.7">31</text>
<text x="77.2" y="143.2">42</text>
<text x="84.3" y="139.2">VCC_3</text>
<text x="84.3" y="141.8">VCC_4</text>
<text x="157.1" y="143.2">1</text>
<text x="157.1" y="138.1">4</text>
<text x="163" y="139.2">VCC</text>
<text x="180" y="139.2">OUTPUT</text>
<text x="193.5" y="138.1">3</text>
<text x="78.4" y="148.3">4</text>
<text x="84.3" y="144.3">VCC</text>
<text x="84.3" y="149.4">GND_2</text>
<text x="163" y="144.3">TRI-STATE</text>
<text x="184" y="149.4">GND</text>
<text x="193.5" y="148.3">2</text>
<text x="77.2" y="150.8">10</text>
<text x="77.2" y="153.4">15</text>
<text x="77.2" y="155.9">21</text>
<text x="84.3" y="151.9">GND_3</text>
<text x="84.3" y="154.5">GND_4</text>
<text x="77.2" y="158.4">28</text>
<text x="77.2" y="161">34</text>
<text x="84.3" y="157">GND_5</text>
<text x="84.3" y="159.6">GND_6</text>
<text x="77.2" y="163.5">39</text>
<text x="77.2" y="166.1">45</text>
<text x="84.3" y="162.1">GND_7</text>
<text x="84.3" y="164.6">GND_8</text>
<text x="84.3" y="167.2">GND</text>
</g>
</svg>
